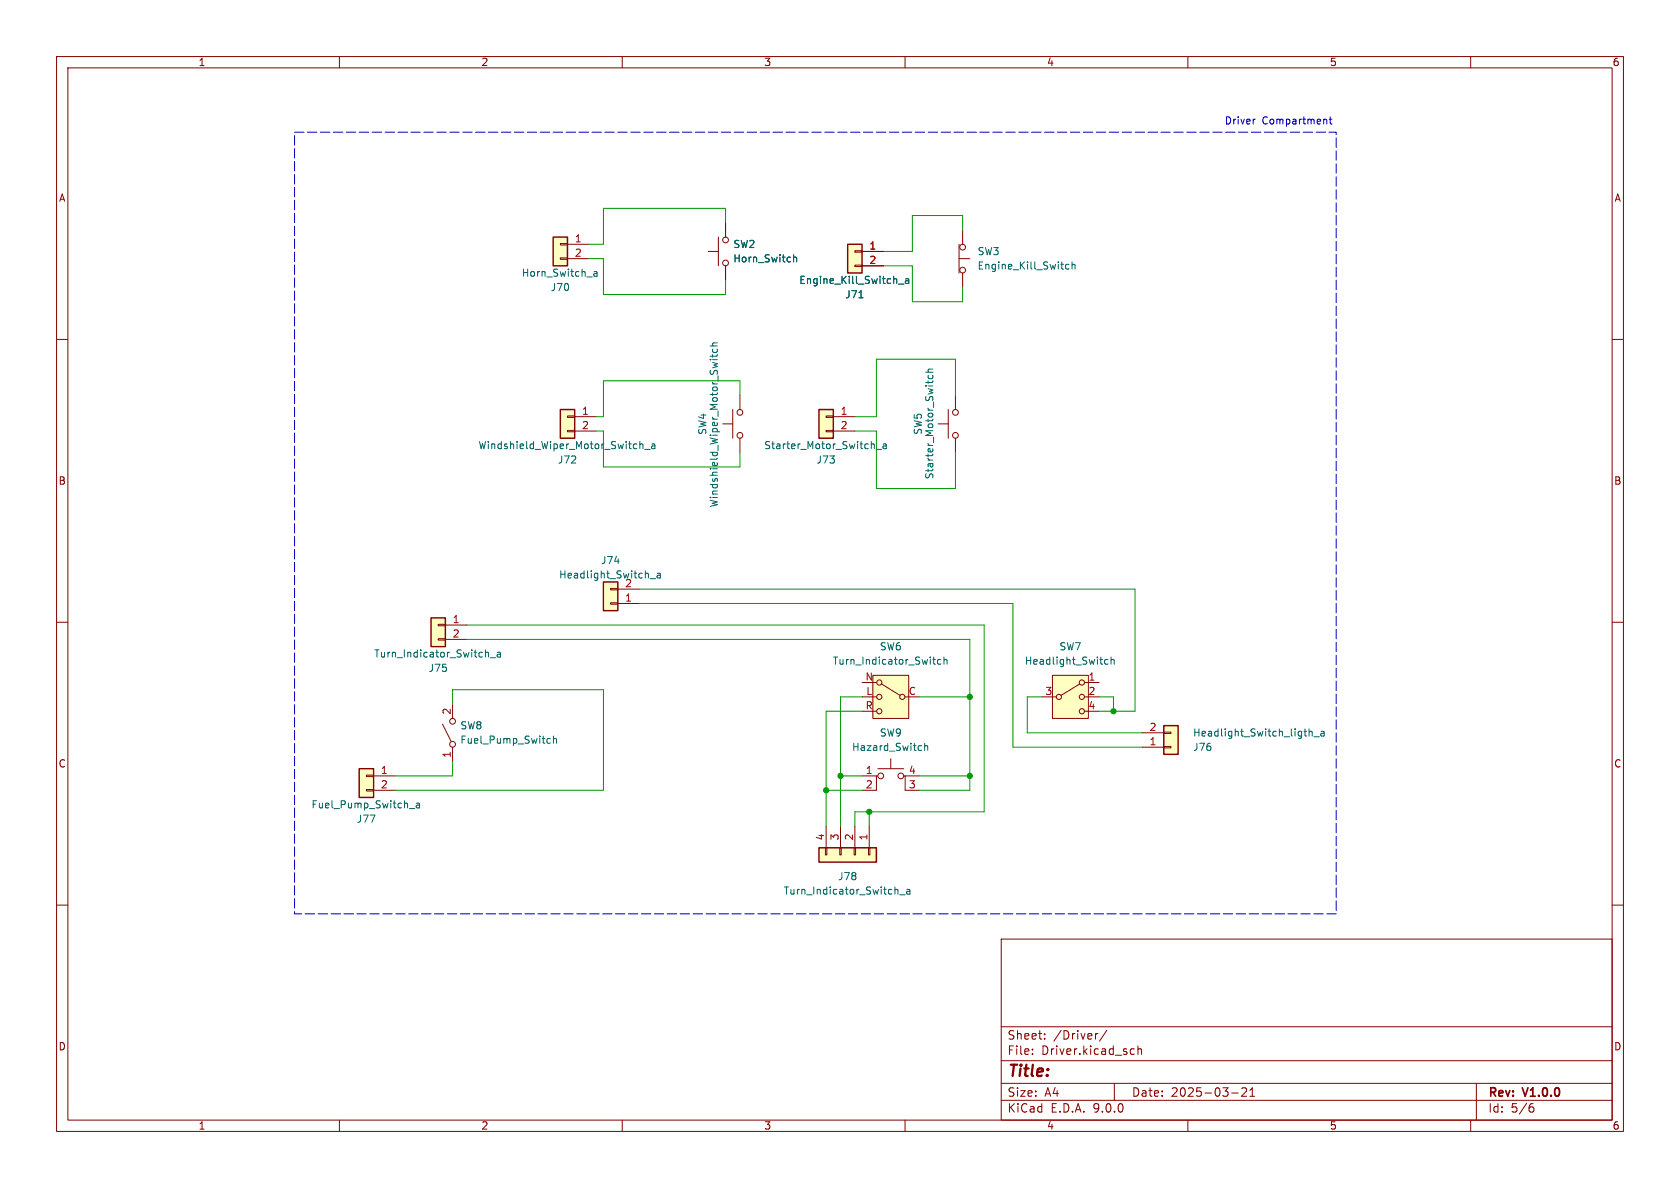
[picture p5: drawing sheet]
<svg xmlns="http://www.w3.org/2000/svg" width="297mm" height="210mm" viewBox="0 0 297 210" stroke-linecap="round" stroke-linejoin="round" font-family="sans-serif">
<g fill="none" stroke="#840000" stroke-width=".18">
<path d="M10 10h277v190h-277zM12 12h273v186h-273zM60 10v2M110 10v2M160 10v2M210 10v2M260 10v2M10 60h2M285 60h2M10 110h2M285 110h2M10 160h2"/>
<path d="M177 166h108v32h-108zM285 160h2M60 198v2M110 198v2M160 198v2M177 194.5h108M177 191.5h108M177 187.5h108M177 181.5h108M182.5 186.3v.1M182.5 185.5v.1M184.7 183.6v.1"/>
<path d="M184.7 182.8v.1M194.1 182.7l-.3 .1-.1 .2M195.7 182.1l-1.3 2M197 191.5v3M200.1 185.4l.4 .1M200.5 186.3l-.4 .1M201.2 185.5l.2-.1 .3 .1 .1 .9M201.2 184.9v1.5M210 198v2M217.7 193.2h1.2M219.5 192.4l.6-.1 .2 .1 .1 .3-.9 1.1h.9M221 193.8h.8"/>
<path d="M221 192.7l.4-.4v1.5M260 198v2M261 191.5v6.5M270.6 195.7h.4l.2 .3-.1 .5-.5 .1M271 195.1l-.4 .1"/>
</g>
<path d="M149.9 43.2h2.5v5.1h-2.5z" fill="#ffffc2"/>
<path d="M149.9 43.2h2.5v5.1h-2.5z" fill="none" stroke="#840000" stroke-width=".25"/>
<g fill="none" stroke="#840000" stroke-width=".18">
<path d="M128.3 39.4v2.5M125.2 44.5h1.8M127 41.9v5.1M128.3 47v2.5M151.1 44.3h1.3v.3h-1.3zM151.1 46.9h1.3v.2h-1.3zM152.4 44.5h3.8M152.4 47h3.8M78.2 128l1.6 3.1M80 124.5v2.5M80 132.1v2.5"/>
<circle cx="128.3" cy="42.4" r=".51"/>
<circle cx="128.3" cy="46.5" r=".51"/>
<circle cx="80" cy="131.6" r=".51"/>
<circle cx="80" cy="127.5" r=".51"/>
</g>
<path d="M140.3 45v1.3M140.3 45.6l.2-.1h.3v.8M151.9 52.6h.7M158.8 50.2h1M160.1 49.3h.5l.1 .8M160.7 49.6h-.5l-.1 .2 .1 .3 .5-.1M96.9 130.5l.4 .1M97.3 131.3l-.4 .1M97.8 130.7l.2-.2 .3 .1 .1 .8M97.8 130.1v1.3" fill="none" stroke="#006464" stroke-width=".18"/>
<path d="M97.8 41.9h2.5v5.1h-2.5z" fill="#ffffc2"/>
<path d="M97.8 41.9h2.5v5.1h-2.5z" fill="none" stroke="#840000" stroke-width=".25"/>
<g fill="none" stroke="#840000" stroke-width=".18">
<path d="M99.1 43.1h1.2v.2h-1.2zM99.1 45.6h1.2v.2h-1.2zM100.3 43.2h3.8M100.3 45.7h3.8M165.9 74.9h1.7M167.6 72.4v5.1M168.9 69.9v2.5M168.9 77.5v2.5"/>
<circle cx="168.9" cy="77" r=".51"/>
<circle cx="168.9" cy="72.9" r=".51"/>
</g>
<path d="M105 48.1h.5l.1 .7M105.6 48.3l-.5 .1-.1 .1 .1 .3h.5M163.6 65.8h1.3M164.1 67.3v.5M164.1 66.3v.4l.2 .2 .6-.1v-.5M164.9 65.3h-.8v.3l.1 .2M164.9 67.3v.1" fill="none" stroke="#006464" stroke-width=".18"/>
<path d="M106.7 102.9h2.5v5.1h-2.5z" fill="#ffffc2"/>
<path d="M106.7 102.9h2.5v5.1h-2.5z" fill="none" stroke="#840000" stroke-width=".25"/>
<g fill="none" stroke="#840000" stroke-width=".18">
<path d="M127.8 74.9h1.7M129.5 72.4v5.1M130.8 69.9v2.5M130.8 77.5v2.5M107.9 106.6h1.3v.2h-1.3zM107.9 104h1.3v.3h-1.3zM109.2 106.7h3.8M109.2 104.1h3.8"/>
<circle cx="130.8" cy="77" r=".51"/>
<circle cx="130.8" cy="72.9" r=".51"/>
</g>
<path d="M125.5 61.2h1.3M126 62.7v.5M126 61.7v.4l.2 .2 .6-.1v-.5M126.8 60.6l-.8 .1v.3l.1 .2M126.8 62.7l-.2 .3h-1.1M114.9 102.3h1M116.2 101.4h.5v.8M116.7 101.6l-.4 .1-.2 .2 .2 .3 .4-.1" fill="none" stroke="#006464" stroke-width=".18"/>
<path d="M99.1 72.4h2.5v5.1h-2.5z" fill="#ffffc2"/>
<path d="M99.1 72.4h2.5v5.1h-2.5z" fill="none" stroke="#840000" stroke-width=".25"/>
<path d="M100.3 73.5h1.3v.3h-1.3zM100.3 76.1h1.3v.2h-1.3zM101.6 73.7h3.8M101.6 76.2h3.8" fill="none" stroke="#840000" stroke-width=".18"/>
<path d="M113.1 78v1.3M113.1 78.6l.2-.1h.3l.1 .8M114 79.4h.9M115.2 78.5h.5l.1 .8M115.8 78.8h-.4l-.2 .2 .2 .3h.4" fill="none" stroke="#006464" stroke-width=".18"/>
<path d="M144.8 72.4h2.5v5.1h-2.5z" fill="#ffffc2"/>
<path d="M144.8 72.4h2.5v5.1h-2.5z" fill="none" stroke="#840000" stroke-width=".25"/>
<path d="M146 73.5h1.3v.3h-1.3zM146 76.1h1.3v.2h-1.3zM147.3 73.7h3.8M147.3 76.2h3.8" fill="none" stroke="#840000" stroke-width=".18"/>
<path d="M154.5 78.5l.1 .8M154.9 79.4h.9M156.1 78.5h.5l.1 .8M156.7 78.8h-.4l-.2 .2 .2 .3h.4" fill="none" stroke="#006464" stroke-width=".18"/>
<path d="M186.1 119.4h6.3v7.6h-6.3z" fill="#ffffc2"/>
<g fill="none" stroke="#840000" stroke-width=".18">
<path d="M186.1 119.4h6.3v7.6h-6.3zM184.1 123.2h2.6M190.9 120.9l-3.3 2M191.8 123.2h2.5M191.8 120.7h2.5M191.8 125.7h2.5"/>
<circle cx="187.2" cy="123.2" r=".46"/>
<circle cx="191.3" cy="120.7" r=".46"/>
<circle cx="191.3" cy="125.7" r=".46"/>
<circle cx="191.3" cy="123.2" r=".46"/>
</g>
<path d="M195.9 116.6h-.4l-.2 .2 .1 .6h.5M196.4 116.7l.2-.1h.3l.1 .8M196.4 116.1v1.3" fill="none" stroke="#006464" stroke-width=".18"/>
<path d="M76.2 109.2h2.5v5.1h-2.5z" fill="#ffffc2"/>
<path d="M76.2 109.2h2.5v5.1h-2.5z" fill="none" stroke="#840000" stroke-width=".25"/>
<path d="M77.5 110.4h1.2v.2h-1.2zM77.5 112.9h1.2v.3h-1.2zM78.7 110.5h3.8M78.7 113h3.8" fill="none" stroke="#840000" stroke-width=".18"/>
<path d="M86.2 115.3l.2 .2v.6M86.7 116.3h.9M87.9 115.4h.5l.1 .7M88.5 115.6l-.4 .1-.2 .1 .2 .3h.4" fill="none" stroke="#006464" stroke-width=".18"/>
<path d="M205.7 128.3h2.6v5.1h-2.6z" fill="#ffffc2"/>
<path d="M205.7 128.3h2.6v5.1h-2.6z" fill="none" stroke="#840000" stroke-width=".25"/>
<path d="M201.9 132.1h3.8M201.9 129.5h3.8M205.7 132h1.3v.2h-1.3zM205.7 129.4h1.3v.3h-1.3z" fill="none" stroke="#840000" stroke-width=".18"/>
<path d="M231.4 128.8v1.3M231.4 129.4l.2-.1h.3l.1 .8M232.3 130.2h.9M233.5 129.3h.5l.1 .8M234.1 129.6h-.4l-.2 .2 .2 .3h.4" fill="none" stroke="#006464" stroke-width=".18"/>
<path d="M154.3 119.4h6.4v7.6h-6.4z" fill="#ffffc2"/>
<g fill="none" stroke="#840000" stroke-width=".18">
<path d="M154.3 119.4h6.4v7.6h-6.4zM152.4 123.2h2.5M152.4 120.7h2.5M152.4 125.7h2.5M155.8 120.9l3.3 2M160 123.2h2.6"/>
<circle cx="155.4" cy="123.2" r=".46"/>
<circle cx="155.4" cy="120.7" r=".46"/>
<circle cx="155.4" cy="125.7" r=".46"/>
<circle cx="159.5" cy="123.2" r=".46"/>
</g>
<path d="M164.9 116.6h.5M165.1 117.4h.3M166.3 116.6h-.3l-.3 .2 .2 .6h.4M166.9 116.7l.2-.1h.3v.8M166.9 116.1v1.3" fill="none" stroke="#006464" stroke-width=".18"/>
<path d="M144.8 149.9h10.1v2.5h-10.1z" fill="#ffffc2"/>
<path d="M144.8 149.9h10.1v2.5h-10.1z" fill="none" stroke="#840000" stroke-width=".25"/>
<g fill="none" stroke="#840000" stroke-width=".18">
<path d="M169.5 43.2v5.1M169.5 45.7h1.9M170.2 40.6v2.6M170.2 48.3v2.5M152.4 137.2h2.5M155.2 137.2h-.3v2.5h-2.5M155.2 135.9h4.6M157.5 134.1v1.8M159.8 137.2h.2v2.5h2.6M160 137.2h2.6M145.9 149.9h.3v1.2h-.3zM146 146.1v3.8"/>
<path d="M148.5 149.9h.2v1.2h-.2zM148.6 146.1v3.8M151 149.9h.3v1.2h-.3zM151.1 146.1v3.8M153.5 149.9h.3v1.2h-.3zM153.7 146.1v3.8"/>
<circle cx="170.2" cy="43.7" r=".51"/>
<circle cx="170.2" cy="47.8" r=".51"/>
<circle cx="155.7" cy="137.2" r=".51"/>
<circle cx="159.3" cy="137.2" r=".51"/>
</g>
<path d="M189 46.8l-.4-.1-.2 .3 .1 .5h.5M189.5 46.8l.2-.1 .3 .1 .1 .8M189.5 46.3v1.3M163.5 131.4v1.3M163.5 131.9l.1-.1 .4 .1v.8M158.6 157.2l.1 .2v.7M159.1 158.2h.9M160.3 157.3h.5l.1 .8M160.9 157.5l-.5 .1-.1 .2 .1 .3 .5-.1" fill="none" stroke="#006464" stroke-width=".18"/>
<path d="M63.5 135.9h2.5v5.1h-2.5z" fill="#ffffc2"/>
<path d="M63.5 135.9h2.5v5.1h-2.5z" fill="none" stroke="#840000" stroke-width=".25"/>
<path d="M128.3 39.4v2.5M128.3 47v2.5M152.4 44.5h3.8M152.4 47h3.8M64.8 137h1.2v.3h-1.2zM64.8 139.6h1.2v.2h-1.2zM66 137.2h3.8M66 139.7h3.8" fill="none" stroke="#840000" stroke-width=".18"/>
<path d="M140.3 45v1.3M140.3 45.6l.2-.1h.3v.8M151.9 52.6h.7M158.8 50.2h1M160.1 49.3h.5l.1 .8M160.7 49.6h-.5l-.1 .2 .1 .3 .5-.1M72.4 142.9h.9M73.6 142h.5l.1 .8M74.2 142.3h-.4l-.2 .2 .2 .3h.4" fill="none" stroke="#006464" stroke-width=".18"/>
<g fill="none" stroke="#009600" stroke-width=".18">
<path d="M128.3 39.4v-2.6h-21.6v6.4h-2.6M104.1 45.7h2.6v6.4h21.6v-2.6M156.2 47h5.1v6.3h8.9v-2.5M170.2 40.6v-2.5h-8.9v6.4h-5.1M105.4 76.2h1.3v6.4h24.1v-2.6M130.8 69.9v-2.6h-24.1v6.4h-1.3M151.1 76.2h3.8v10.2h14v-6.4M168.9 69.9v-6.4h-14v10.2h-3.8M82.5 110.5h91.5v33h-22.9v2.6M82.5 113h88.9v26.7h-8.8M113 106.7h66.1v25.4h22.8M113 104.1h87.7v21.6h-6.4"/>
<path d="M80 124.5v-2.6h26.7v17.8h-36.9M80 134.6v2.6h-10.2M146 139.7h6.4M148.6 137.2h3.8M152.4 123.2h-3.8v22.9M152.4 125.7h-6.4v20.4M162.6 137.2h8.8M162.6 123.2h8.8M184.1 123.2h-2.5v6.3h20.3M194.3 123.2h2.5v2.5M153.7 143.5v2.6"/>
</g>
<path d="M221.9 21.1h-.2M234.4 21.1l.2 .2v.6M235 21.1h.5M235.2 20.6v1.1l.3 .2" fill="none" stroke="#0000c2" stroke-width=".18"/>
<path d="M52.1 23.4h184.1v138.1h-184.1z" fill="none" stroke="#0000c2" stroke-width=".18" stroke-dasharray="1.7 .6"/>
<g fill="#009600" stroke="#009600" stroke-width=".18">
<circle cx="153.7" cy="143.5" r=".46"/>
<circle cx="171.4" cy="137.2" r=".46"/>
<circle cx="196.8" cy="125.7" r=".46"/>
<circle cx="171.4" cy="123.2" r=".46"/>
<circle cx="148.6" cy="137.2" r=".46"/>
<circle cx="146" cy="139.7" r=".46"/>
</g>
<text font-size="2.8" fill="#840000" x="178" y="190.9">Title:</text>
<g font-size="2.1" fill="#840000">
<text x="178" y="184">Sheet:</text>
<text x="186.2" y="184">/Driver/</text>
<text x="178" y="186.7">File:</text>
<text x="184.1" y="186.7">Driver.kicad_sch</text>
<text x="178" y="196.9">KiCad</text>
<text x="178" y="194.1">Size:</text>
<text x="184.7" y="194.1">A4</text>
<text x="185.7" y="196.9">E.D.A.</text>
<text x="193.3" y="196.9">9.0.0</text>
<text x="200" y="194.1">Date:</text>
<text x="207" y="194.1">2025-03-21</text>
<text x="263" y="194.3">Rev:</text>
<text x="263" y="196.9">Id:</text>
<text x="267.1" y="196.9">5/6</text>
<text x="269.4" y="194.3">V1.0.0</text>
</g>
<g font-size="1.8" fill="#840000">
<text x="35" y="11.9">1</text>
<text x="85" y="11.9">2</text>
<text x="135" y="11.9">3</text>
<text x="185" y="11.9">4</text>
<text x="235" y="11.9">5</text>
<text x="285" y="11.9">6</text>
<text x="10.3" y="35.9">A</text>
<text x="285.3" y="35.9">A</text>
<text x="10.3" y="85.9">B</text>
<text x="285.3" y="85.9">B</text>
<text x="10.3" y="135.9">C</text>
<text x="285.3" y="135.9">C</text>
<text x="10.3" y="185.9">D</text>
<text x="285.3" y="185.9">D</text>
<text x="35" y="199.9">1</text>
<text x="85" y="199.9">2</text>
<text x="135" y="199.9">3</text>
<text x="185" y="199.9">4</text>
<text x="235" y="199.9">5</text>
<text x="285" y="199.9">6</text>
</g>
<g font-size="1.8" fill="#0000c2">
<text x="216.4" y="22.2">Driver</text>
<text x="223.1" y="22.2">Compartment</text>
</g>
<g font-size="1.8" fill="#a90000">
<text x="101.5" y="42.9">1</text>
<text x="101.5" y="45.5">2</text>
<text x="153.6" y="44.2">1</text>
<text x="153.6" y="46.7">2</text>
<text x="102.8" y="73.4">1</text>
<text x="102.8" y="75.9">2</text>
<text x="148.5" y="73.4">1</text>
<text x="148.5" y="75.9">2</text>
<text x="110.4" y="106.4">1</text>
<text x="110.4" y="103.9">2</text>
<text x="79.9" y="110.2">1</text>
<text x="79.9" y="112.8">2</text>
<text x="152.9" y="120.4">N</text>
<text x="152.9" y="125.5">R</text>
<text x="153.1" y="122.9">L</text>
<text x="160.6" y="122.9">C</text>
<text x="184.7" y="122.9">3</text>
<text x="192.3" y="120.4">1</text>
<text x="192.3" y="122.9">2</text>
<text x="192.3" y="125.5">4</text>
<text x="79.8" y="126.4" transform="rotate(-90 79.8 126.4)">2</text>
<text x="203.1" y="131.8">1</text>
<text x="203.1" y="129.3">2</text>
<text x="67.2" y="136.9">1</text>
<text x="79.8" y="134.1" transform="rotate(-90 79.8 134.1)">1</text>
<text x="153" y="136.9">1</text>
<text x="160.6" y="136.9">4</text>
<text x="67.2" y="139.4">2</text>
<text x="153" y="139.4">2</text>
<text x="160.6" y="139.4">3</text>
<text x="145.8" y="148.7" transform="rotate(-90 145.8 148.7)">4</text>
<text x="148.3" y="148.7" transform="rotate(-90 148.3 148.7)">3</text>
<text x="150.9" y="148.7" transform="rotate(-90 150.9 148.7)">2</text>
<text x="153.4" y="148.7" transform="rotate(-90 153.4 148.7)">1</text>
</g>
<g font-size="1.8" fill="#006464">
<text x="129.5" y="44">SW2</text>
<text x="129.5" y="46.6">Horn_Switch</text>
<text x="172.7" y="47.9">Engine_Kill_Switch</text>
<text x="172.7" y="45.3">SW3</text>
<text x="92.2" y="49.1">Horn_Switch_a</text>
<text x="97.3" y="51.7">J70</text>
<text x="141.2" y="50.4">Engine_Kill_Switch_a</text>
<text x="149.3" y="52.9">J71</text>
<text x="125.1" y="77" transform="rotate(-90 125.1 77)">SW4</text>
<text x="163.2" y="77" transform="rotate(-90 163.2 77)">SW5</text>
<text x="84.5" y="79.6">Windshield_Wiper_Motor_Switch_a</text>
<text x="98.5" y="82.1">J72</text>
<text x="135" y="79.6">Starter_Motor_Switch_a</text>
<text x="144.3" y="82.1">J73</text>
<text x="127.1" y="89.8" transform="rotate(-90 127.1 89.8)">Windshield_Wiper_Motor_Switch</text>
<text x="165.2" y="84.8" transform="rotate(-90 165.2 84.8)">Starter_Motor_Switch</text>
<text x="106.2" y="99.9">J74</text>
<text x="98.7" y="102.5">Headlight_Switch_a</text>
<text x="66.1" y="116.4">Turn_Indicator_Switch_a</text>
<text x="75.7" y="119">J75</text>
<text x="147.1" y="117.7">Turn_Indicator_Switch</text>
<text x="155.4" y="115.2">SW6</text>
<text x="181.1" y="117.7">Headlight_Switch</text>
<text x="187.2" y="115.2">SW7</text>
<text x="81.3" y="129.1">SW8</text>
<text x="81.3" y="131.7">Fuel_Pump_Switch</text>
<text x="155.4" y="130.4">SW9</text>
<text x="210.8" y="130.4">Headlight_Switch_ligth_a</text>
<text x="150.5" y="132.9">Hazard_Switch</text>
<text x="210.8" y="132.9">J76</text>
<text x="55" y="143.1">Fuel_Pump_Switch_a</text>
<text x="63" y="145.6">J77</text>
<text x="148.1" y="155.8">J78</text>
<text x="138.4" y="158.3">Turn_Indicator_Switch_a</text>
</g>
</svg>
